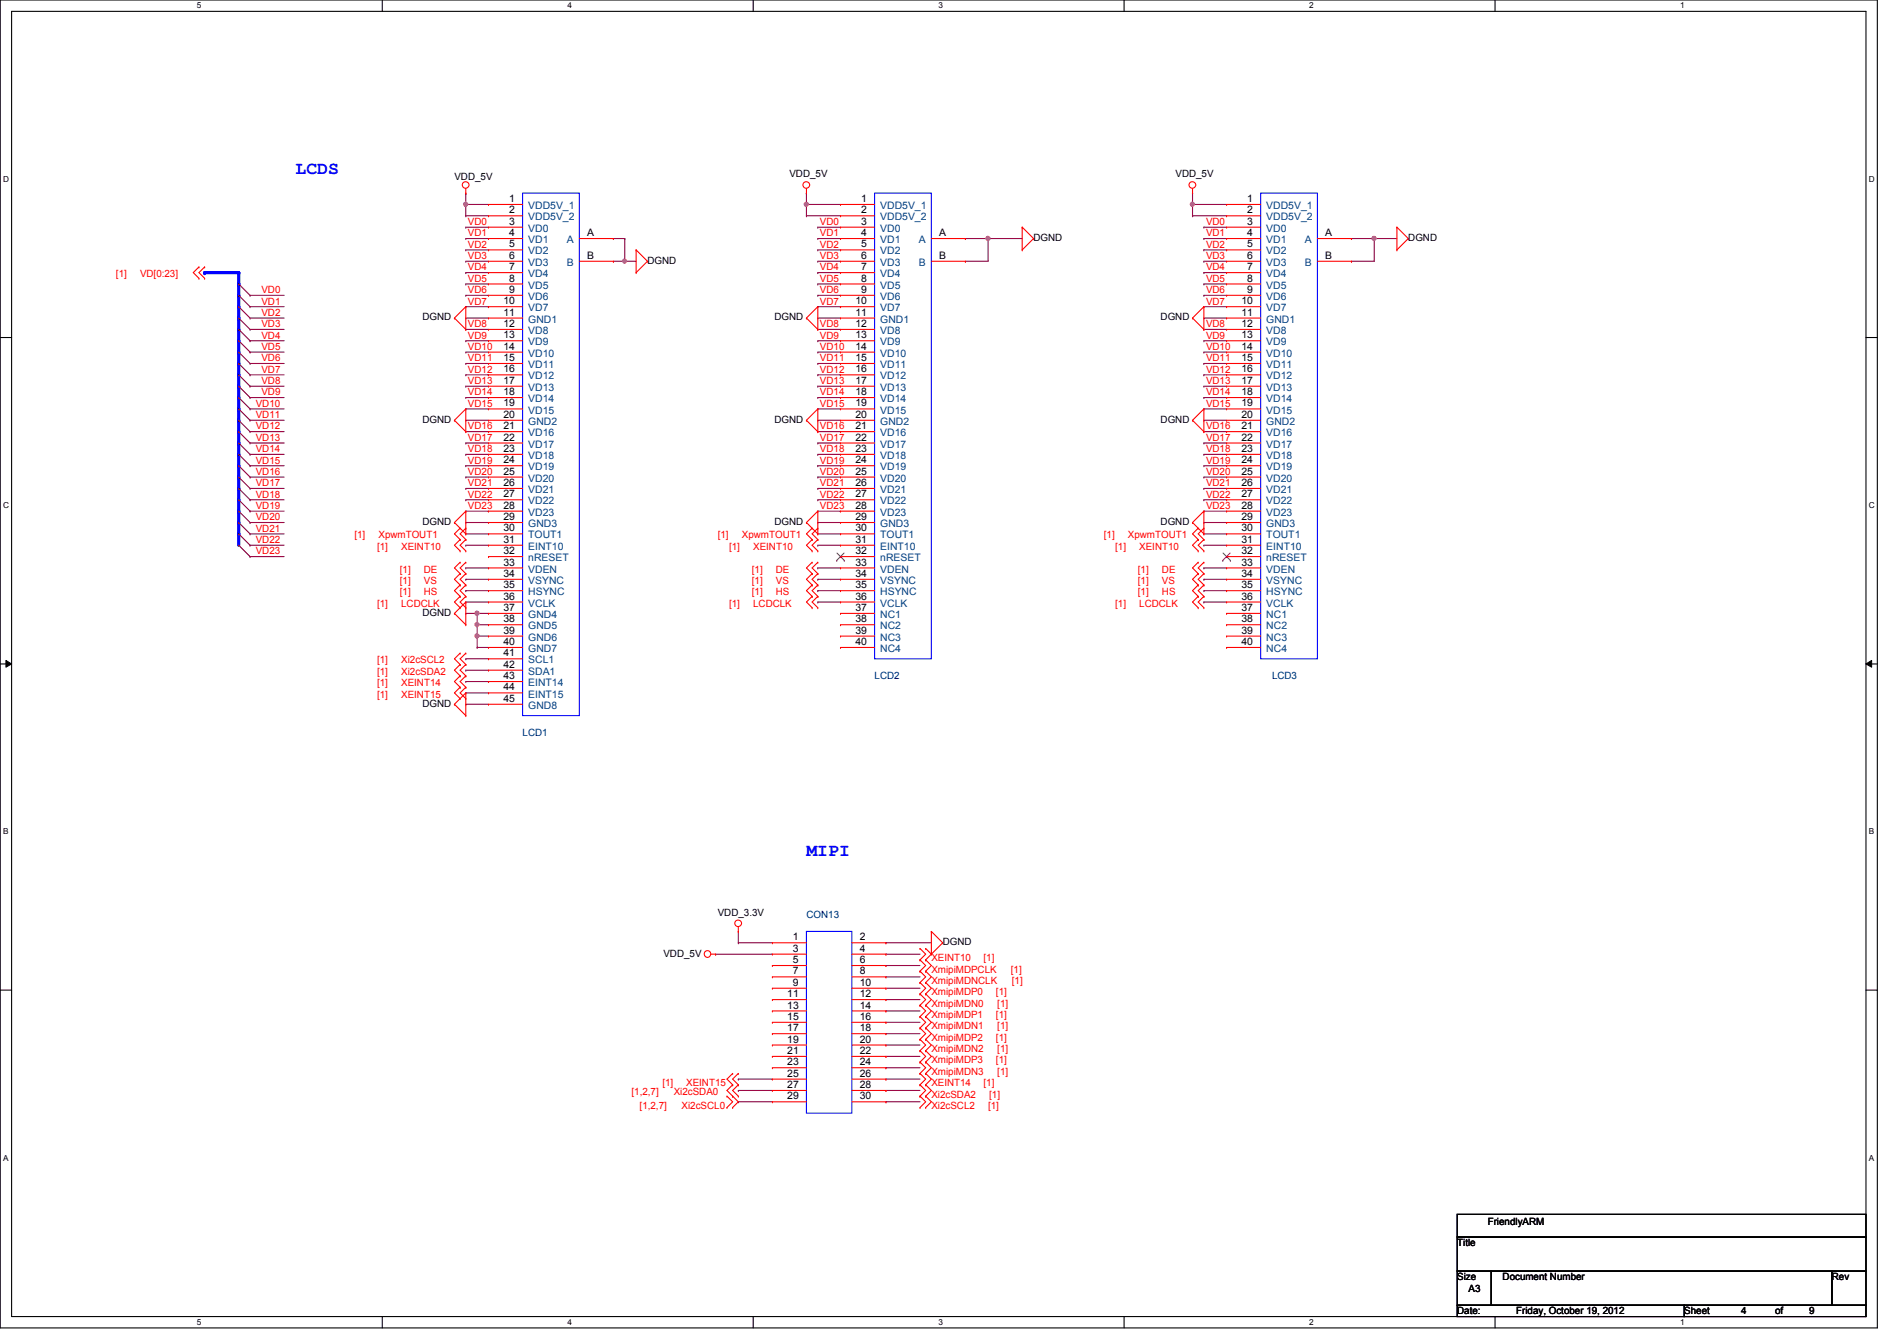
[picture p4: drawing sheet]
<svg xmlns="http://www.w3.org/2000/svg" width="297mm" height="210mm" viewBox="0 0 297 210" stroke-linecap="round" stroke-linejoin="round" font-family="sans-serif">
<path d="M0 0h294v207.9h-294zM1.8 1.8h290.4v204.3h-290.4z" fill="none" stroke="#000" stroke-width=".17"/>
<g fill="#fff">
<path d="M30.8 .2h.7v1.4h-.7z"/>
<path d="M30.8 206.2h.7v1.4h-.7z"/>
</g>
<path d="M59.9 0v1.8M59.9 206.1v1.8" fill="none" stroke="#000" stroke-width=".17"/>
<g fill="#fff">
<path d="M88.9 .2h.6v1.4h-.6z"/>
<path d="M88.9 206.2h.6v1.4h-.6z"/>
</g>
<path d="M117.9 0v1.8M117.9 206.1v1.8" fill="none" stroke="#000" stroke-width=".17"/>
<g fill="#fff">
<path d="M146.9 .2h.7v1.4h-.7z"/>
<path d="M146.9 206.2h.7v1.4h-.7z"/>
</g>
<path d="M176 0v1.8M176 206.1v1.8" fill="none" stroke="#000" stroke-width=".17"/>
<g fill="#fff">
<path d="M205 .2h.7v1.4h-.7z"/>
<path d="M205 206.2h.7v1.4h-.7z"/>
</g>
<path d="M234.1 0v1.8M234.1 206.1v1.8" fill="none" stroke="#000" stroke-width=".17"/>
<g fill="#fff">
<path d="M263.1 .2h.7v1.4h-.7z"/>
<path d="M263.1 206.2h.7v1.4h-.7z"/>
<path d="M.5 27.3h.9v1.4h-.9z"/>
<path d="M292.6 27.3h.9v1.4h-.9z"/>
<path d="M.5 78.4h.9v1.4h-.9z"/>
<path d="M292.6 78.4h.9v1.4h-.9z"/>
</g>
<path d="M0 52.8h1.8M292.2 52.8h1.8" fill="none" stroke="#000" stroke-width=".17"/>
<g fill="#fff">
<path d="M.5 129.5h.8v1.4h-.8z"/>
<path d="M292.6 129.5h.9v1.4h-.9z"/>
</g>
<path d="M0 103.9h1.8M292.2 103.9h1.8" fill="none" stroke="#000" stroke-width=".17"/>
<path d="M.9 103.4l.9 .5-.9 .5zM292.2 103.9l.9-.5v1z" fill="#000"/>
<path d="M.9 103.4l.9 .5-.9 .5zM292.2 103.9l.9-.5v1z" fill="none" stroke="#000" stroke-width=".16"/>
<g fill="#fff">
<path d="M.5 180.5h.8v1.4h-.8z"/>
<path d="M292.6 180.5h.9v1.4h-.9z"/>
</g>
<path d="M0 155h1.8M292.2 155h1.8" fill="none" stroke="#000" stroke-width=".17"/>
<path d="M126.3 32h.1M126.3 32h5.3M126.3 32v1.8M72.9 40.9h.1M72.9 42.7h.1M72.9 40.9h3.6M72.9 42.7h3.6" fill="none" stroke="#800040" stroke-width=".17"/>
<circle cx="126.3" cy="32" r=".32" fill="#f0f"/>
<circle cx="126.3" cy="32" r=".32" fill="none" stroke="#f0f" stroke-width=".17"/>
<g fill="none" stroke="#800040" stroke-width=".17">
<path d="M72.9 30.2h.1M72.9 32h.1M72.9 33.8h.1M72.9 33.8h3.6M72.9 30.2v3.6M72.9 32h3.6M126.3 33.8h.1M126.3 33.8h5.3M128.1 35.6h.1M128.1 37.3h.1M128.1 39.1h.1M128.1 35.6h3.5"/>
<path d="M128.1 37.3h3.5M128.1 39.1h3.5M72.9 44.4h.1M72.9 46.2h.1M72.9 48h.1M72.9 44.4h3.6M72.9 46.2h3.6M72.9 48h3.6M128.1 40.9h.1M128.1 42.7h.1M128.1 44.4h.1M128.1 46.2h.1"/>
<path d="M128.1 48h.1M128.1 51.6h.1M128.1 53.3h.1M128.1 55.1h.1M128.1 56.9h.1M128.1 58.7h.1M128.1 40.9h3.5M128.1 42.7h3.5M128.1 44.4h3.5M128.1 46.2h3.5M128.1 48h3.5M128.1 51.6h3.5"/>
<path d="M128.1 53.3h3.5M128.1 55.1h3.5M128.1 56.9h3.5M128.1 58.7h3.5"/>
</g>
<circle cx="72.9" cy="32" r=".32" fill="#f0f"/>
<circle cx="72.9" cy="32" r=".32" fill="none" stroke="#f0f" stroke-width=".17"/>
<g fill="none" stroke="#800040" stroke-width=".17">
<path d="M72.9 35.6h.1M72.9 37.3h.1M72.9 39.1h.1M72.9 35.6h3.6M72.9 37.3h3.6M72.9 39.1h3.6M186.7 32h.1M186.7 30.2h.1M186.7 33.8h.1M186.7 32h5.4M186.7 30.2v1.8M186.7 33.8h5.4"/>
<path d="M188.5 35.6h.1M188.5 37.3h.1M188.5 39.1h.1M188.5 35.6h3.6M188.5 37.3h3.6M188.5 39.1h3.6M72.9 51.6h.1M72.9 53.3h.1M72.9 55.1h.1M72.9 56.9h.1M72.9 58.7h.1M72.9 49.8h.1"/>
<path d="M72.9 51.6h3.6M72.9 53.3h3.6M72.9 55.1h3.6M72.9 56.9h3.6M72.9 58.7h3.6M72.9 49.8h3.6M188.5 40.9h.1M188.5 42.7h.1M188.5 44.4h.1M188.5 46.2h.1M188.5 48h.1M188.5 51.6h.1"/>
<path d="M188.5 53.3h.1M188.5 55.1h.1M188.5 56.9h.1M188.5 58.7h.1M188.5 51.6h3.6M188.5 53.3h3.6M188.5 55.1h3.6M188.5 56.9h3.6M188.5 58.7h3.6M188.5 40.9h3.6M188.5 42.7h3.6M188.5 44.4h3.6"/>
<path d="M188.5 46.2h3.6M188.5 48h3.6M72.9 60.5h.1M72.9 62.2h.1M72.9 64h.1M72.9 67.6h.1M72.9 69.3h.1M72.9 71.1h.1M72.9 72.9h.1M72.9 74.7h.1M72.9 76.5h.1M72.9 78.2h.1"/>
<path d="M72.9 65.8h.1M72.9 60.5h3.6M72.9 62.2h3.6M72.9 64h3.6M72.9 67.6h3.6M72.9 69.3h3.6M72.9 71.1h3.6M72.9 72.9h3.6M72.9 74.7h3.6M72.9 76.5h3.6M72.9 78.2h3.6M72.9 65.8h3.6"/>
<path d="M128.1 60.5h.1M128.1 62.2h.1M128.1 64h.1M128.1 67.6h.1M128.1 69.3h.1M128.1 71.1h.1M128.1 72.9h.1M128.1 74.7h.1M128.1 76.5h.1M128.1 78.2h.1M128.1 60.5h3.5M128.1 62.2h3.5"/>
<path d="M128.1 64h3.5M128.1 67.6h3.5M128.1 69.3h3.5M128.1 71.1h3.5M128.1 72.9h3.5M128.1 74.7h3.5M128.1 76.5h3.5M128.1 78.2h3.5M188.5 60.5h.1M188.5 62.2h.1M188.5 64h.1M188.5 67.6h.1"/>
<path d="M188.5 69.3h.1M188.5 71.1h.1M188.5 72.9h.1M188.5 74.7h.1M188.5 76.5h.1M188.5 78.2h.1M188.5 60.5h3.6M188.5 62.2h3.6M188.5 64h3.6M188.5 67.6h3.6M188.5 69.3h3.6M188.5 71.1h3.6"/>
<path d="M188.5 72.9h3.6M188.5 74.7h3.6M188.5 76.5h3.6M188.5 78.2h3.6M72.9 83.6h.1M72.9 85.3h.1M72.9 88.9h.1M72.9 90.7h.1M72.9 92.5h.1M72.9 94.2h.1M72.9 80h.1M72.9 81.8h.1"/>
<path d="M72.9 83.6h3.6M72.9 85.3h3.6M72.9 88.9h3.6M72.9 80h3.6M72.9 90.7h3.6M72.9 92.5h3.6M72.9 94.2h3.6M72.9 81.8h3.6M74.7 96h.1M74.7 96h1.8M128.1 83.6h.1M128.1 85.3h.1"/>
<path d="M128.1 88.9h.1M128.1 80h.1M128.1 90.7h.1M128.1 92.5h.1M128.1 94.2h.1M128.1 83.6h3.5M128.1 85.3h3.5M128.1 88.9h3.5M128.1 80h3.5M128.1 90.7h3.5M128.1 92.5h3.5M128.1 94.2h3.5"/>
<path d="M188.5 83.6h.1M188.5 85.3h.1M188.5 88.9h.1M188.5 80h.1M188.5 90.7h.1M188.5 92.5h.1M188.5 94.2h.1M188.5 83.6h3.6M188.5 85.3h3.6M188.5 88.9h3.6M188.5 80h3.6M188.5 90.7h3.6"/>
<path d="M188.5 92.5h3.6M188.5 94.2h3.6M72.9 108.5h.1M72.9 104.9h.1M72.9 106.7h.1M72.9 103.1h.1M72.9 110.2h.1M72.9 108.5h3.6M72.9 104.9h3.6M72.9 106.7h3.6M72.9 103.1h3.6M72.9 110.2h3.6"/>
</g>
<circle cx="74.7" cy="96" r=".32" fill="#f0f"/>
<circle cx="74.7" cy="96" r=".32" fill="none" stroke="#f0f" stroke-width=".17"/>
<path d="M72.9 96h.1M72.9 96h1.8M74.7 97.8h.1M74.7 97.8h1.8M74.7 97.8v1.8" fill="none" stroke="#800040" stroke-width=".17"/>
<circle cx="74.7" cy="99.5" r=".32" fill="#f0f"/>
<circle cx="74.7" cy="99.5" r=".32" fill="none" stroke="#f0f" stroke-width=".17"/>
<circle cx="74.7" cy="97.8" r=".32" fill="#f0f"/>
<circle cx="74.7" cy="97.8" r=".32" fill="none" stroke="#f0f" stroke-width=".17"/>
<path d="M97.8 40.9h.1M97.8 40.9h1.8M74.7 99.6h.1M74.7 96h.1M74.7 99.6h1.8M74.7 96v1.8M74.7 99.6v1.7M74.7 101.3h.1M74.7 101.3h1.8" fill="none" stroke="#800040" stroke-width=".17"/>
<circle cx="97.8" cy="40.9" r=".32" fill="#f0f"/>
<circle cx="97.8" cy="40.9" r=".32" fill="none" stroke="#f0f" stroke-width=".17"/>
<path d="M96.1 37.3h.1M96.1 37.3h1.7M97.8 37.3h.1M97.8 37.3v3.6" fill="none" stroke="#800040" stroke-width=".17"/>
<path d="M32 42.7h5.4" fill="none" stroke="#00f" stroke-width=".51"/>
<circle cx="32" cy="42.7" r=".25" fill="#00f"/>
<path d="M37.4 42.7v1.7" fill="none" stroke="#00f" stroke-width=".51"/>
<circle cx="37.4" cy="42.7" r=".25" fill="#00f"/>
<path d="M37.4 44.4v1.8" fill="none" stroke="#00f" stroke-width=".51"/>
<circle cx="37.4" cy="44.4" r=".25" fill="#00f"/>
<path d="M37.4 46.2v1.8" fill="none" stroke="#00f" stroke-width=".51"/>
<circle cx="37.4" cy="46.2" r=".25" fill="#00f"/>
<path d="M37.4 48v1.8" fill="none" stroke="#00f" stroke-width=".51"/>
<circle cx="37.4" cy="48" r=".25" fill="#00f"/>
<path d="M37.4 49.8v1.8" fill="none" stroke="#00f" stroke-width=".51"/>
<circle cx="37.4" cy="49.8" r=".25" fill="#00f"/>
<path d="M37.4 51.6v1.7" fill="none" stroke="#00f" stroke-width=".51"/>
<circle cx="37.4" cy="51.6" r=".25" fill="#00f"/>
<path d="M37.4 53.3v1.8" fill="none" stroke="#00f" stroke-width=".51"/>
<circle cx="37.4" cy="53.3" r=".25" fill="#00f"/>
<path d="M37.4 56.9v1.8" fill="none" stroke="#00f" stroke-width=".51"/>
<circle cx="37.4" cy="56.9" r=".25" fill="#00f"/>
<path d="M37.4 55.1v1.8" fill="none" stroke="#00f" stroke-width=".51"/>
<circle cx="37.4" cy="55.1" r=".25" fill="#00f"/>
<path d="M37.4 58.7v1.8" fill="none" stroke="#00f" stroke-width=".51"/>
<circle cx="37.4" cy="58.7" r=".25" fill="#00f"/>
<path d="M37.4 62.2v1.8" fill="none" stroke="#00f" stroke-width=".51"/>
<circle cx="37.4" cy="62.2" r=".25" fill="#00f"/>
<path d="M37.4 60.5v1.7" fill="none" stroke="#00f" stroke-width=".51"/>
<circle cx="37.4" cy="60.5" r=".25" fill="#00f"/>
<path d="M37.4 64v1.8" fill="none" stroke="#00f" stroke-width=".51"/>
<circle cx="37.4" cy="64" r=".25" fill="#00f"/>
<path d="M37.4 65.8v1.8" fill="none" stroke="#00f" stroke-width=".51"/>
<circle cx="37.4" cy="65.8" r=".25" fill="#00f"/>
<path d="M37.4 69.3v1.8" fill="none" stroke="#00f" stroke-width=".51"/>
<circle cx="37.4" cy="69.3" r=".25" fill="#00f"/>
<path d="M37.4 67.6v1.7" fill="none" stroke="#00f" stroke-width=".51"/>
<circle cx="37.4" cy="67.6" r=".25" fill="#00f"/>
<path d="M37.4 71.1v1.8" fill="none" stroke="#00f" stroke-width=".51"/>
<circle cx="37.4" cy="71.1" r=".25" fill="#00f"/>
<path d="M37.4 72.9v1.8" fill="none" stroke="#00f" stroke-width=".51"/>
<circle cx="37.4" cy="72.9" r=".25" fill="#00f"/>
<path d="M37.4 74.7v1.8" fill="none" stroke="#00f" stroke-width=".51"/>
<circle cx="37.4" cy="74.7" r=".25" fill="#00f"/>
<path d="M37.4 76.5v1.7" fill="none" stroke="#00f" stroke-width=".51"/>
<circle cx="37.4" cy="76.5" r=".25" fill="#00f"/>
<path d="M37.4 78.2v1.8" fill="none" stroke="#00f" stroke-width=".51"/>
<circle cx="37.4" cy="78.2" r=".25" fill="#00f"/>
<path d="M37.4 80v1.8" fill="none" stroke="#00f" stroke-width=".51"/>
<circle cx="37.4" cy="80" r=".25" fill="#00f"/>
<path d="M37.4 81.8v1.8" fill="none" stroke="#00f" stroke-width=".51"/>
<circle cx="37.4" cy="81.8" r=".25" fill="#00f"/>
<path d="M37.4 83.6v1.7" fill="none" stroke="#00f" stroke-width=".51"/>
<circle cx="37.4" cy="83.6" r=".25" fill="#00f"/>
<g fill="none" stroke="#800040" stroke-width=".17">
<path d="M151.2 37.3h.1M151.2 37.3h3.5M154.7 37.3h.1M154.7 37.3v3.6h-3.5M39.2 46.2h.1M39.2 48h.1M39.2 49.8h.1M39.2 51.6h.1M39.2 53.3h.1M39.2 55.1h.1M39.2 56.9h.1M39.2 58.7h.1"/>
<path d="M39.2 46.2h5.3M39.2 48h5.3M39.2 49.8h5.3M39.2 51.6h5.3M39.2 53.3h5.3M39.2 55.1h5.3M39.2 56.9h5.3M39.2 58.7h5.3M96.1 40.9h.1M96.1 40.9h1.7M128.1 49.8h.1M128.1 49.8h3.5"/>
<path d="M151.2 40.9h.1M39.2 60.5h.1M39.2 62.2h.1M39.2 64h.1M39.2 65.8h.1M39.2 67.6h.1M39.2 69.3h.1M39.2 71.1h.1M39.2 72.9h.1M39.2 74.7h.1M39.2 76.5h.1M39.2 78.2h.1"/>
<path d="M39.2 60.5h5.3M39.2 62.2h5.3M39.2 64h5.3M39.2 65.8h5.3M39.2 67.6h5.3M39.2 69.3h5.3M39.2 71.1h5.3M39.2 72.9h5.3M39.2 74.7h5.3M39.2 76.5h5.3M39.2 78.2h5.3M128.1 65.8h.1"/>
<path d="M128.1 65.8h3.5M39.2 80h.1M39.2 81.8h.1M39.2 83.6h.1M39.2 85.3h.1M39.2 87.1h.1M39.2 80h5.3M39.2 81.8h5.3M39.2 83.6h5.3M39.2 85.3h5.3M39.2 87.1h5.3M128.1 81.8h.1"/>
<path d="M128.1 81.8h3.5"/>
</g>
<circle cx="154.7" cy="37.3" r=".32" fill="#f0f"/>
<circle cx="154.7" cy="37.3" r=".32" fill="none" stroke="#f0f" stroke-width=".17"/>
<path d="M154.7 37.3h.1M154.7 37.3h5.4M215.2 37.3h.1M215.2 37.3h3.5M215.2 37.3v3.6h-3.6M188.5 49.8h.1M188.5 49.8h3.6M211.6 40.9h.1M188.5 65.8h.1M188.5 65.8h3.6M188.5 81.8h.1M188.5 81.8h3.6" fill="none" stroke="#800040" stroke-width=".17"/>
<circle cx="215.2" cy="37.3" r=".32" fill="#f0f"/>
<circle cx="215.2" cy="37.3" r=".32" fill="none" stroke="#f0f" stroke-width=".17"/>
<path d="M186.7 32h.1M186.7 32v1.8M211.6 37.3h.1M211.6 37.3h3.6" fill="none" stroke="#800040" stroke-width=".17"/>
<circle cx="186.7" cy="32" r=".32" fill="#f0f"/>
<circle cx="186.7" cy="32" r=".32" fill="none" stroke="#f0f" stroke-width=".17"/>
<g fill="none" stroke="#800040" stroke-width=".17">
<path d="M126.3 30.2h.1M126.3 30.2v1.8M37.4 44.4h.1M37.4 46.2h.1M37.4 48h.1M37.4 49.8h.1M37.4 51.6h.1M37.4 53.3h.1M37.4 56.9h.1M37.4 55.1h.1M37.4 58.7h.1M37.4 44.4l1.8 1.8"/>
<path d="M37.4 46.2l1.8 1.8M37.4 48l1.8 1.8M37.4 49.8l1.8 1.8M37.4 51.6l1.8 1.7M37.4 53.3l1.8 1.8M37.4 56.9l1.8 1.8M37.4 55.1l1.8 1.8M37.4 58.7l1.8 1.8M37.4 62.2h.1M37.4 60.5h.1M37.4 64h.1M37.4 65.8h.1"/>
<path d="M37.4 67.6h.1M37.4 69.3h.1M37.4 71.1h.1M37.4 72.9h.1M37.4 74.7h.1M37.4 76.5h.1M37.4 78.2h.1M37.4 62.2l1.8 1.8M37.4 60.5l1.8 1.7M37.4 64l1.8 1.8M37.4 65.8l1.8 1.8M37.4 67.6l1.8 1.7"/>
<path d="M37.4 69.3l1.8 1.8M37.4 71.1l1.8 1.8M37.4 72.9l1.8 1.8M37.4 74.7l1.8 1.8M37.4 76.5l1.8 1.7M37.4 78.2l1.8 1.8M37.4 80h.1M37.4 81.8h.1M37.4 83.6h.1M37.4 85.3h.1M37.4 80l1.8 1.8M37.4 81.8l1.8 1.8"/>
<path d="M37.4 83.6l1.8 1.7M37.4 85.3l1.8 1.8M112.1 149.4h.1M112.1 149.4h8.8M115.6 147.6h.1M115.6 145.8h.1M115.6 147.6h5.3M115.6 145.8v1.8M138.7 147.6h.1M138.7 158.2h.1M138.7 151.1h.1M138.7 152.9h.1"/>
<path d="M138.7 154.7h.1M138.7 149.4h.1M138.7 156.5h.1M138.7 149.4h5.4M138.7 147.6h7.1M138.7 158.2h5.4M138.7 151.1h5.4M138.7 152.9h5.4M138.7 154.7h5.4M138.7 156.5h5.4M115.6 170.7h.1M115.6 168.9h.1"/>
<path d="M115.6 172.5h.1M115.6 168.9h5.3M115.6 170.7h5.3M115.6 172.5h5.3M138.7 161.8h.1M138.7 160h.1M138.7 168.9h.1M138.7 163.6h.1M138.7 170.7h.1M138.7 165.4h.1M138.7 167.1h.1M138.7 172.5h.1"/>
<path d="M138.7 161.8h5.4M138.7 160h5.4M138.7 168.9h5.4M138.7 170.7h5.4M138.7 163.6h5.4M138.7 165.4h5.4M138.7 172.5h5.4M138.7 167.1h5.4"/>
</g>
<g fill="none" stroke="#f00" stroke-width=".17">
<path d="M72.9 30.2h.1M72.9 29.5v.7M76.5 32h.1M76.5 33.8h.1M76.5 35.6h.1M76.5 37.3h.1M76.5 39.1h.1M76.5 32h5.3M76.5 33.8h5.3M76.5 35.6h5.3M76.5 37.3h5.3M76.5 39.1h5.3"/>
<path d="M90.7 37.3h5.4M96.1 37.3h.1M99.6 39.1h.1M99.6 39.1v3.6M99.6 39.1l1.8 1.8M126.3 30.2h.1M126.3 29.5v.7M131.6 32h.1M131.6 33.8h.1M131.6 35.6h.1M131.6 37.3h.1M131.6 39.1h.1"/>
<path d="M131.6 32h5.3M131.6 33.8h5.3M131.6 35.6h5.3M131.6 37.3h5.3M131.6 39.1h5.3M145.8 37.3h5.4M151.2 37.3h.1M160.1 35.6h.1M160.1 39.1h.1M160.1 35.6v3.5M160.1 35.6l1.7 1.7M161.8 37.3h.1"/>
<path d="M161.8 37.3l-1.7 1.8M186.7 30.2h.1M186.7 29.5v.7M192.1 32h.1M192.1 33.8h.1M192.1 35.6h.1M192.1 37.3h.1M192.1 39.1h.1M192.1 32h5.3M192.1 33.8h5.3M192.1 35.6h5.3M192.1 37.3h5.3"/>
<path d="M192.1 39.1h5.3M206.3 37.3h5.3M211.6 37.3h.1M218.7 35.6h.1M218.7 39.1h.1M218.7 35.6v3.5M218.7 35.6l1.8 1.7M220.5 37.3h.1M220.5 37.3l-1.8 1.8M31.2 41.8h.1M31.2 43.6h.1M31.2 41.8l-.9 .9 .9 .9"/>
<path d="M32 41.8h.1M32 43.6h.1M32 41.8l-.8 .9 .8 .9M71.2 49.8h.1M71.2 49.8l1.7 1.8M72.9 51.6h.1M72.9 48h.1M72.9 48v3.6M72.9 48l-1.7 1.8M76.5 40.9h.1M76.5 42.7h.1M76.5 44.4h.1"/>
<path d="M76.5 46.2h.1M76.5 48h.1M76.5 49.8h.1M76.5 51.6h.1M76.5 53.3h.1M76.5 55.1h.1M76.5 56.9h.1M76.5 58.7h.1M76.5 40.9h5.3M76.5 42.7h5.3M76.5 44.4h5.3M76.5 46.2h5.3"/>
<path d="M76.5 48h5.3M76.5 49.8h5.3M76.5 51.6h5.3M76.5 53.3h5.3M76.5 55.1h5.3M76.5 56.9h5.3M76.5 58.7h5.3M90.7 40.9h5.4M96.1 40.9h.1M99.6 42.7h.1M101.4 40.9h.1M101.4 40.9l-1.8 1.8"/>
<path d="M126.3 49.8h.1M126.3 49.8l1.8 1.8M128.1 51.6h.1M128.1 48h.1M128.1 48v3.6M128.1 48l-1.8 1.8M131.6 40.9h.1M131.6 42.7h.1M131.6 44.4h.1M131.6 46.2h.1M131.6 48h.1M131.6 49.8h.1"/>
<path d="M131.6 51.6h.1M131.6 53.3h.1M131.6 55.1h.1M131.6 56.9h.1M131.6 58.7h.1M131.6 40.9h5.3M131.6 42.7h5.3M131.6 44.4h5.3M131.6 46.2h5.3M131.6 48h5.3M131.6 49.8h5.3M131.6 51.6h5.3"/>
<path d="M131.6 53.3h5.3M131.6 55.1h5.3M131.6 56.9h5.3M131.6 58.7h5.3M145.8 40.9h5.4M151.2 40.9h.1M186.7 49.8h.1M186.7 49.8l1.8 1.8M188.5 51.6h.1M188.5 48h.1M188.5 48v3.6M188.5 48l-1.8 1.8"/>
<path d="M192.1 40.9h.1M192.1 42.7h.1M192.1 44.4h.1M192.1 46.2h.1M192.1 48h.1M192.1 49.8h.1M192.1 51.6h.1M192.1 53.3h.1M192.1 55.1h.1M192.1 56.9h.1M192.1 58.7h.1M192.1 40.9h5.3"/>
<path d="M192.1 42.7h5.3M192.1 44.4h5.3M192.1 46.2h5.3M192.1 48h5.3M192.1 49.8h5.3M192.1 51.6h5.3M192.1 53.3h5.3M192.1 55.1h5.3M192.1 56.9h5.3M192.1 58.7h5.3M206.3 40.9h5.3M211.6 40.9h.1"/>
<path d="M71.2 65.8h.1M71.2 65.8l1.7 1.8M72.9 67.6h.1M72.9 64h.1M72.9 64v3.6M72.9 64l-1.7 1.8M76.5 60.5h.1M76.5 62.2h.1M76.5 64h.1M76.5 65.8h.1M76.5 67.6h.1M76.5 69.3h.1"/>
<path d="M76.5 71.1h.1M76.5 72.9h.1M76.5 74.7h.1M76.5 76.5h.1M76.5 78.2h.1M76.5 60.5h5.3M76.5 62.2h5.3M76.5 64h5.3M76.5 65.8h5.3M76.5 67.6h5.3M76.5 69.3h5.3M76.5 71.1h5.3"/>
<path d="M76.5 72.9h5.3M76.5 74.7h5.3M76.5 76.5h5.3M76.5 78.2h5.3M126.3 65.8h.1M126.3 65.8l1.8 1.8M128.1 67.6h.1M128.1 64h.1M128.1 64v3.6M128.1 64l-1.8 1.8M131.6 60.5h.1M131.6 62.2h.1"/>
<path d="M131.6 64h.1M131.6 65.8h.1M131.6 67.6h.1M131.6 69.3h.1M131.6 71.1h.1M131.6 72.9h.1M131.6 74.7h.1M131.6 76.5h.1M131.6 78.2h.1M131.6 60.5h5.3M131.6 62.2h5.3M131.6 64h5.3"/>
<path d="M131.6 65.8h5.3M131.6 67.6h5.3M131.6 69.3h5.3M131.6 71.1h5.3M131.6 72.9h5.3M131.6 74.7h5.3M131.6 76.5h5.3M131.6 78.2h5.3M186.7 65.8h.1M186.7 65.8l1.8 1.8M188.5 67.6h.1M188.5 64h.1"/>
<path d="M188.5 64v3.6M188.5 64l-1.8 1.8M192.1 60.5h.1M192.1 62.2h.1M192.1 64h.1M192.1 65.8h.1M192.1 67.6h.1M192.1 69.3h.1M192.1 71.1h.1M192.1 72.9h.1M192.1 74.7h.1M192.1 76.5h.1"/>
<path d="M192.1 78.2h.1M192.1 60.5h5.3M192.1 62.2h5.3M192.1 64h5.3M192.1 65.8h5.3M192.1 67.6h5.3M192.1 69.3h5.3M192.1 71.1h5.3M192.1 72.9h5.3M192.1 74.7h5.3M192.1 76.5h5.3M192.1 78.2h5.3"/>
<path d="M71.2 96h.1M71.2 81.8h.1M71.2 96l1.7 1.8M71.2 81.8l1.7 1.8M72 82.7h.1M72 84.5h.1M72 86.2h.1M72 88h.1M72 89.8h.1M72 91.6h.1M72 93.3h.1M72 95.1h.1"/>
<path d="M72 82.7l-.8 .9 .8 .9M72 84.5l-.8 .8 .8 .9M72 88l-.8 .9 .8 .9M72 89.8l-.8 .9 .8 .9M72 91.6l-.8 .9 .8 .8M72 93.3l-.8 .9 .8 .9M72.9 97.8h.1M72.9 94.2h.1M72.9 83.6h.1M72.9 80h.1M72.9 82.7h.1M72.9 84.5h.1"/>
<path d="M72.9 86.2h.1M72.9 88h.1M72.9 89.8h.1M72.9 91.6h.1M72.9 93.3h.1M72.9 95.1h.1M72.9 80v3.6M72.9 94.2v3.6M72.9 94.2l-1.7 1.8M72.9 80l-1.7 1.8M72.9 82.7l-.9 .9 .9 .9M72.9 84.5l-.9 .8 .9 .9"/>
<path d="M72.9 88l-.9 .9 .9 .9M72.9 89.8l-.9 .9 .9 .9M72.9 91.6l-.9 .9 .9 .8M72.9 93.3l-.9 .9 .9 .9M76.5 80h.1M76.5 81.8h.1M76.5 83.6h.1M76.5 85.3h.1M76.5 87.1h.1M76.5 88.9h.1M76.5 90.7h.1M76.5 92.5h.1"/>
<path d="M76.5 94.2h.1M76.5 96h.1M76.5 97.8h.1M76.5 99.6h.1M76.5 80h5.3M76.5 81.8h5.3M76.5 83.6h5.3M76.5 85.3h5.3M76.5 87.1h5.3M76.5 88.9h5.3M76.5 90.7h5.3M76.5 92.5h5.3"/>
<path d="M76.5 94.2h5.3M76.5 96h5.3M76.5 97.8h5.3M76.5 99.6h5.3M126.3 81.8h.1M126.3 81.8l1.8 1.8M127.2 82.7h.1M127.2 84.5h.1M127.2 86.2h.1M127.2 88h.1M127.2 89.8h.1M127.2 91.6h.1"/>
<path d="M127.2 93.3h.1M127.2 95.1h.1M127.2 82.7l-.9 .9 .9 .9M127.2 84.5l-.9 .8 .9 .9M127.2 88l-.9 .9 .9 .9M127.2 89.8l-.9 .9 .9 .9M127.2 91.6l-.9 .9 .9 .8M127.2 93.3l-.9 .9 .9 .9M128.1 83.6h.1M128.1 80h.1M128.1 82.7h.1M128.1 84.5h.1"/>
<path d="M128.1 86.2h.1M128.1 88h.1M128.1 89.8h.1M128.1 91.6h.1M128.1 93.3h.1M128.1 95.1h.1M128.1 80v3.6M128.1 80l-1.8 1.8M128.1 82.7l-.9 .9 .9 .9M128.1 84.5l-.9 .8 .9 .9M128.1 88l-.9 .9 .9 .9M128.1 89.8l-.9 .9 .9 .9"/>
<path d="M128.1 91.6l-.9 .9 .9 .8M128.1 93.3l-.9 .9 .9 .9M131.6 80h.1M131.6 81.8h.1M131.6 83.6h.1M131.6 85.3h.1M131.6 87.1h.1M131.6 88.9h.1M131.6 90.7h.1M131.6 92.5h.1M131.6 94.2h.1M131.6 96h.1"/>
<path d="M131.6 97.8h.1M131.6 99.6h.1M131.6 80h5.3M131.6 81.8h5.3M131.6 83.6h5.3M131.6 85.3h5.3M131.6 87.1h5.3M131.6 88.9h5.3M131.6 90.7h5.3M131.6 92.5h5.3M131.6 94.2h5.3M131.6 96h5.3"/>
<path d="M131.6 97.8h5.3M131.6 99.6h5.3M186.7 81.8h.1M186.7 81.8l1.8 1.8M187.6 82.7h.1M187.6 84.5h.1M187.6 86.2h.1M187.6 88h.1M187.6 89.8h.1M187.6 91.6h.1M187.6 93.3h.1M187.6 95.1h.1"/>
<path d="M187.6 82.7l-.9 .9 .9 .9M187.6 84.5l-.9 .8 .9 .9M187.6 88l-.9 .9 .9 .9M187.6 89.8l-.9 .9 .9 .9M187.6 91.6l-.9 .9 .9 .8M187.6 93.3l-.9 .9 .9 .9M188.5 83.6h.1M188.5 80h.1M188.5 82.7h.1M188.5 84.5h.1M188.5 86.2h.1M188.5 88h.1"/>
<path d="M188.5 89.8h.1M188.5 91.6h.1M188.5 93.3h.1M188.5 95.1h.1M188.5 80v3.6M188.5 80l-1.8 1.8M188.5 82.7l-.9 .9 .9 .9M188.5 84.5l-.9 .8 .9 .9M188.5 88l-.9 .9 .9 .9M188.5 89.8l-.9 .9 .9 .9M188.5 91.6l-.9 .9 .9 .8M188.5 93.3l-.9 .9 .9 .9"/>
<path d="M192.1 80h.1M192.1 81.8h.1M192.1 83.6h.1M192.1 85.3h.1M192.1 87.1h.1M192.1 88.9h.1M192.1 90.7h.1M192.1 92.5h.1M192.1 94.2h.1M192.1 96h.1M192.1 97.8h.1M192.1 99.6h.1"/>
<path d="M192.1 80h5.3M192.1 81.8h5.3M192.1 83.6h5.3M192.1 85.3h5.3M192.1 87.1h5.3M192.1 88.9h5.3M192.1 90.7h5.3M192.1 92.5h5.3M192.1 94.2h5.3M192.1 96h5.3M192.1 97.8h5.3M192.1 99.6h5.3"/>
<path d="M71.2 110.2h.1M71.2 110.2l1.7 1.8M72 102.2h.1M72 104h.1M72 105.8h.1M72 107.6h.1M72 109.3h.1M72 102.2l-.8 .9 .8 .9M72 105.8l-.8 .9 .8 .9M72 104l-.8 .9 .8 .9M72 107.6l-.8 .9 .8 .8M72.9 112h.1"/>
<path d="M72.9 108.5h.1M72.9 102.2h.1M72.9 104h.1M72.9 105.8h.1M72.9 107.6h.1M72.9 109.3h.1M72.9 108.5v3.5M72.9 108.5l-1.7 1.7M72.9 102.2l-.9 .9 .9 .9M72.9 105.8l-.9 .9 .9 .9M72.9 104l-.9 .9 .9 .9M72.9 107.6l-.9 .9 .9 .8"/>
<path d="M76.5 101.3h.1M76.5 103.1h.1M76.5 104.9h.1M76.5 106.7h.1M76.5 108.5h.1M76.5 110.2h.1M76.5 101.3h5.3M76.5 103.1h5.3M76.5 104.9h5.3M76.5 106.7h5.3M76.5 108.5h5.3M76.5 110.2h5.3"/>
<path d="M131.6 101.3h.1M131.6 101.3h5.3M192.1 101.3h.1M192.1 101.3h5.3M111.3 149.4h.8M112.1 149.4h.1M115.6 145.8h.1M115.6 145.1v.7M120.9 147.6h.1M120.9 149.4h.1M120.9 151.1h.1M120.9 152.9h.1"/>
<path d="M120.9 154.7h.1M120.9 156.5h.1M120.9 158.2h.1M120.9 149.4h5.4M120.9 147.6h5.4M120.9 151.1h5.4M120.9 152.9h5.4M120.9 154.7h5.4M120.9 156.5h5.4M120.9 158.2h5.4M133.4 149.4h5.3M133.4 147.6h5.3"/>
<path d="M133.4 151.1h5.3M133.4 152.9h5.3M133.4 154.7h5.3M133.4 156.5h5.3M133.4 158.2h5.3M138.7 147.6h.1M138.7 149.4h.1M138.7 151.1h.1M138.7 152.9h.1M138.7 154.7h.1M138.7 156.5h.1M138.7 158.2h.1"/>
<path d="M144.1 152h.1M144.1 150.2h.1M144.1 153.8h.1M144.1 155.6h.1M144.1 157.4h.1M144.1 159.1h.1M144.1 148.5h.1M144.1 150.2l.8 .9-.8 .9M144.1 152l.8 .9-.8 .9M144.1 153.8l.8 .9-.8 .9M144.1 155.6l.8 .9-.8 .9M144.1 157.4l.8 .8-.8 .9"/>
<path d="M144.1 159.1l.8 .9-.8 .9M144.1 148.5l.8 .9-.8 .8M144.9 152h.1M144.9 150.2h.1M144.9 153.8h.1M144.9 155.6h.1M144.9 157.4h.1M144.9 159.1h.1M144.9 148.5h.1M144.9 150.2l.9 .9-.9 .9M144.9 152l.9 .9-.9 .9M144.9 153.8l.9 .9-.9 .9"/>
<path d="M144.9 155.6l.9 .9-.9 .9M144.9 157.4l.9 .8-.9 .9M144.9 159.1l.9 .9-.9 .9M144.9 148.5l.9 .9M145.8 145.8h.1M145.8 149.4h.1M145.8 145.8v3.6M145.8 145.8l1.8 1.8M147.6 147.6h.1M147.6 147.6l-2.7 2.6M113.8 171.6h.1M113.8 173.4h.1"/>
<path d="M113.8 171.6l.9 .9-.9 .9M114.7 168h.1M114.7 169.8h.1M114.7 171.6h.1M114.7 173.4h.1M114.7 168l-.9 .9 .9 .9M114.7 169.8l-.9 .9 1.8 1.8-.9 .9M115.6 168h.1M115.6 169.8h.1M115.6 171.6h.1M115.6 168l-.9 .9 .9 .9M115.6 169.8l-.9 .9 .9 .9"/>
<path d="M120.9 160h.1M120.9 161.8h.1M120.9 163.6h.1M120.9 165.4h.1M120.9 167.1h.1M120.9 168.9h.1M120.9 170.7h.1M120.9 172.5h.1M120.9 160h5.4M120.9 161.8h5.4M120.9 163.6h5.4M120.9 165.4h5.4"/>
<path d="M120.9 167.1h5.4M120.9 168.9h5.4M120.9 170.7h5.4M120.9 172.5h5.4M133.4 160h5.3M133.4 161.8h5.3M133.4 163.6h5.3M133.4 165.4h5.3M133.4 167.1h5.3M133.4 168.9h5.3M133.4 170.7h5.3M133.4 172.5h5.3"/>
<path d="M138.7 160h.1M138.7 161.8h.1M138.7 163.6h.1M138.7 165.4h.1M138.7 167.1h.1M138.7 168.9h.1M138.7 170.7h.1M138.7 172.5h.1M144.1 173.4h.1M144.1 171.6h.1M144.1 169.8h.1M144.1 168h.1"/>
<path d="M144.1 160.9h.1M144.1 162.7h.1M144.1 164.5h.1M144.1 166.2h.1M144.1 171.6l.8 .9-.8 .9M144.1 168l.8 .9-.8 .9M144.1 169.8l.8 .9-.8 .9M144.1 160.9l.8 .9-.8 .9M144.1 162.7l.8 .9-.8 .9M144.1 164.5l.8 .9-.8 .8M144.1 166.2l.8 .9-.8 .9M144.9 173.4h.1"/>
<path d="M144.9 171.6h.1M144.9 169.8h.1M144.9 168h.1M144.9 160.9h.1M144.9 162.7h.1M144.9 164.5h.1M144.9 166.2h.1M144.9 171.6l.9 .9-.9 .9M144.9 168l.9 .9-.9 .9M144.9 169.8l.9 .9-.9 .9M144.9 160.9l.9 .9-.9 .9M144.9 162.7l.9 .9-.9 .9"/>
<path d="M144.9 164.5l.9 .9-.9 .8M144.9 166.2l.9 .9-.9 .9"/>
<circle cx="72.9" cy="29" r=".52"/>
<circle cx="126.3" cy="29" r=".52"/>
<circle cx="186.7" cy="29" r=".52"/>
<circle cx="110.8" cy="149.3" r=".52"/>
<circle cx="115.6" cy="144.5" r=".52"/>
</g>
<path d="M228.2 190.1h64v3.5h-64zM228.2 193.6h64v5.4h-64zM228.2 199h5.3v5.3h-5.3zM233.5 199h53.3v5.3h-53.3zM286.8 199h5.4v5.3h-5.4zM228.2 204.3h35.5v1.8h-35.5zM263.7 204.3h28.5v1.8h-28.5z" fill="none" stroke="#000" stroke-width=".17"/>
<path d="M81.8 30.2h8.9v81.8h-8.9zM136.9 30.2h8.9v72.9h-8.9zM197.4 30.2h8.9v72.9h-8.9zM126.3 145.8h7.1v28.4h-7.1z" fill="none" stroke="#00f" stroke-width=".17"/>
<path d="M131 87.7h.1M131.1 86.6l1.1 1.1M132.2 86.6l-1.2 1.1M132.2 87.7h.1M191.5 87.7h.1M191.5 86.6l1.2 1.1M192.6 86.6l-1.1 1.1M192.7 87.7h.1" fill="none" stroke="#804000" stroke-width=".16"/>
<circle cx="126.3" cy="32" r=".32" fill="#f0f"/>
<circle cx="126.3" cy="32" r=".32" fill="none" stroke="#f0f" stroke-width=".17"/>
<circle cx="72.9" cy="32" r=".32" fill="#f0f"/>
<circle cx="72.9" cy="32" r=".32" fill="none" stroke="#f0f" stroke-width=".17"/>
<circle cx="74.7" cy="96" r=".32" fill="#f0f"/>
<circle cx="74.7" cy="96" r=".32" fill="none" stroke="#f0f" stroke-width=".17"/>
<circle cx="74.7" cy="99.5" r=".32" fill="#f0f"/>
<circle cx="74.7" cy="99.5" r=".32" fill="none" stroke="#f0f" stroke-width=".17"/>
<circle cx="74.7" cy="97.8" r=".32" fill="#f0f"/>
<circle cx="74.7" cy="97.8" r=".32" fill="none" stroke="#f0f" stroke-width=".17"/>
<circle cx="97.8" cy="40.9" r=".32" fill="#f0f"/>
<circle cx="97.8" cy="40.9" r=".32" fill="none" stroke="#f0f" stroke-width=".17"/>
<circle cx="154.7" cy="37.3" r=".32" fill="#f0f"/>
<circle cx="154.7" cy="37.3" r=".32" fill="none" stroke="#f0f" stroke-width=".17"/>
<circle cx="215.2" cy="37.3" r=".32" fill="#f0f"/>
<circle cx="215.2" cy="37.3" r=".32" fill="none" stroke="#f0f" stroke-width=".17"/>
<circle cx="186.7" cy="32" r=".32" fill="#f0f"/>
<circle cx="186.7" cy="32" r=".32" fill="none" stroke="#f0f" stroke-width=".17"/>
<g font-size="2.8" fill="#00f">
<text x="46.3" y="27.3">LCDS</text>
<text x="126.3" y="133.9">MIPI</text>
</g>
<g font-size="1.6">
<text x="71.2" y="28.1">VDD_5V</text>
<text x="123.6" y="27.8">VDD_5V</text>
<text x="184.1" y="27.8">VDD_5V</text>
<text x="79.7" y="31.6">1</text>
<text x="79.7" y="33.4">2</text>
<text x="79.7" y="35.2">3</text>
<text x="134.8" y="31.6">1</text>
<text x="134.8" y="33.4">2</text>
<text x="134.8" y="35.2">3</text>
<text x="195.3" y="31.6">1</text>
<text x="195.3" y="33.4">2</text>
<text x="195.3" y="35.2">3</text>
<text x="79.7" y="37">4</text>
<text x="79.7" y="38.7">5</text>
<text x="79.7" y="40.5">6</text>
<text x="91.9" y="37">A</text>
<text x="91.9" y="40.5">B</text>
<text x="101.4" y="41.3">DGND</text>
<text x="134.8" y="37">4</text>
<text x="134.8" y="38.7">5</text>
<text x="134.8" y="40.5">6</text>
<text x="147.1" y="37">A</text>
<text x="147.1" y="40.5">B</text>
<text x="161.8" y="37.7">DGND</text>
<text x="195.3" y="37">4</text>
<text x="195.3" y="38.7">5</text>
<text x="195.3" y="40.5">6</text>
<text x="207.5" y="37">A</text>
<text x="207.5" y="40.5">B</text>
<text x="220.5" y="37.7">DGND</text>
<text x="78.8" y="47.6">10</text>
<text x="79.7" y="42.3">7</text>
<text x="79.7" y="44.1">8</text>
<text x="79.7" y="45.8">9</text>
<text x="133.9" y="47.6">10</text>
<text x="134.8" y="42.3">7</text>
<text x="134.8" y="44.1">8</text>
<text x="134.8" y="45.8">9</text>
<text x="194.4" y="47.6">10</text>
<text x="195.3" y="42.3">7</text>
<text x="195.3" y="44.1">8</text>
<text x="195.3" y="45.8">9</text>
<text x="66.2" y="50.2">DGND</text>
<text x="78.8" y="49.4">11</text>
<text x="78.8" y="51.2">12</text>
<text x="78.8" y="53">13</text>
<text x="121.3" y="50.2">DGND</text>
<text x="133.9" y="49.4">11</text>
<text x="133.9" y="51.2">12</text>
<text x="133.9" y="53">13</text>
<text x="181.7" y="50.2">DGND</text>
<text x="194.4" y="49.4">11</text>
<text x="194.4" y="51.2">12</text>
<text x="194.4" y="53">13</text>
<text x="78.8" y="54.7">14</text>
<text x="78.8" y="56.5">15</text>
<text x="78.8" y="58.3">16</text>
<text x="133.9" y="54.7">14</text>
<text x="133.9" y="56.5">15</text>
<text x="133.9" y="58.3">16</text>
<text x="194.4" y="54.7">14</text>
<text x="194.4" y="56.5">15</text>
<text x="194.4" y="58.3">16</text>
<text x="78.8" y="60.1">17</text>
<text x="78.8" y="61.8">18</text>
<text x="78.8" y="63.6">19</text>
<text x="78.8" y="65.4">20</text>
<text x="133.9" y="60.1">17</text>
<text x="133.9" y="61.8">18</text>
<text x="133.9" y="63.6">19</text>
<text x="133.9" y="65.4">20</text>
<text x="194.4" y="60.1">17</text>
<text x="194.4" y="61.8">18</text>
<text x="194.4" y="63.6">19</text>
<text x="194.4" y="65.4">20</text>
<text x="66.2" y="66.2">DGND</text>
<text x="78.8" y="67.2">21</text>
<text x="78.8" y="69">22</text>
<text x="78.8" y="70.7">23</text>
<text x="121.3" y="66.2">DGND</text>
<text x="133.9" y="67.2">21</text>
<text x="133.9" y="69">22</text>
<text x="133.9" y="70.7">23</text>
<text x="181.7" y="66.2">DGND</text>
<text x="194.4" y="67.2">21</text>
<text x="194.4" y="69">22</text>
<text x="194.4" y="70.7">23</text>
<text x="78.8" y="72.5">24</text>
<text x="78.8" y="74.3">25</text>
<text x="78.8" y="76.1">26</text>
<text x="78.8" y="77.9">27</text>
<text x="133.9" y="72.5">24</text>
<text x="133.9" y="74.3">25</text>
<text x="133.9" y="76.1">26</text>
<text x="133.9" y="77.9">27</text>
<text x="194.4" y="72.5">24</text>
<text x="194.4" y="74.3">25</text>
<text x="194.4" y="76.1">26</text>
<text x="194.4" y="77.9">27</text>
<text x="66.2" y="82.2">DGND</text>
<text x="78.8" y="79.6">28</text>
<text x="78.8" y="81.4">29</text>
<text x="78.8" y="83.2">30</text>
<text x="121.3" y="82.2">DGND</text>
<text x="133.9" y="79.6">28</text>
<text x="133.9" y="81.4">29</text>
<text x="133.9" y="83.2">30</text>
<text x="181.7" y="82.2">DGND</text>
<text x="194.4" y="79.6">28</text>
<text x="194.4" y="81.4">29</text>
<text x="194.4" y="83.2">30</text>
<text x="78.8" y="85">31</text>
<text x="78.8" y="86.7">32</text>
<text x="78.8" y="88.5">33</text>
<text x="133.9" y="85">31</text>
<text x="133.9" y="86.7">32</text>
<text x="133.9" y="88.5">33</text>
<text x="194.4" y="85">31</text>
<text x="194.4" y="86.7">32</text>
<text x="194.4" y="88.5">33</text>
<text x="78.8" y="90.3">34</text>
<text x="78.8" y="92.1">35</text>
<text x="78.8" y="93.9">36</text>
<text x="78.8" y="95.6">37</text>
<text x="133.9" y="90.3">34</text>
<text x="133.9" y="92.1">35</text>
<text x="133.9" y="93.9">36</text>
<text x="133.9" y="95.6">37</text>
<text x="194.4" y="90.3">34</text>
<text x="194.4" y="92.1">35</text>
<text x="194.4" y="93.9">36</text>
<text x="194.4" y="95.6">37</text>
<text x="66.2" y="96.4">DGND</text>
<text x="78.8" y="97.4">38</text>
<text x="78.8" y="99.2">39</text>
<text x="78.8" y="101">40</text>
<text x="133.9" y="97.4">38</text>
<text x="133.9" y="99.2">39</text>
<text x="133.9" y="101">40</text>
<text x="194.4" y="97.4">38</text>
<text x="194.4" y="99.2">39</text>
<text x="194.4" y="101">40</text>
<text x="78.8" y="102.7">41</text>
<text x="78.8" y="104.5">42</text>
<text x="78.8" y="106.3">43</text>
<text x="66.2" y="110.6">DGND</text>
<text x="78.8" y="108.1">44</text>
<text x="78.8" y="109.9">45</text>
<text x="112.4" y="143.3">VDD_3.3V</text>
<text x="103.9" y="149.7">VDD_5V</text>
<text x="124.2" y="147.2">1</text>
<text x="124.2" y="149">3</text>
<text x="134.6" y="147.2">2</text>
<text x="134.6" y="149">4</text>
<text x="147.6" y="148">DGND</text>
<text x="124.2" y="150.7">5</text>
<text x="124.2" y="152.5">7</text>
<text x="124.2" y="154.3">9</text>
<text x="134.6" y="150.7">6</text>
<text x="134.6" y="152.5">8</text>
<text x="134.6" y="154.3">10</text>
<text x="123.3" y="156.1">11</text>
<text x="123.3" y="157.9">13</text>
<text x="123.3" y="159.6">15</text>
<text x="123.3" y="161.4">17</text>
<text x="134.6" y="156.1">12</text>
<text x="134.6" y="157.9">14</text>
<text x="134.6" y="159.6">16</text>
<text x="134.6" y="161.4">18</text>
<text x="123.3" y="163.2">19</text>
<text x="123.3" y="165">21</text>
<text x="123.3" y="166.8">23</text>
<text x="134.6" y="163.2">20</text>
<text x="134.6" y="165">22</text>
<text x="134.6" y="166.8">24</text>
<text x="123.3" y="168.5">25</text>
<text x="123.3" y="170.3">27</text>
<text x="123.3" y="172.1">29</text>
<text x="134.6" y="168.5">26</text>
<text x="134.6" y="170.3">28</text>
<text x="134.6" y="172.1">30</text>
<text x="233" y="191.7">FriendlyARM</text>
<text x="228.2" y="195.1">Title</text>
<text x="228.2" y="200.4">Size</text>
<text x="230" y="202.2">A3</text>
<text x="235.3" y="200.4">Document Number</text>
<text x="286.8" y="200.4">Rev</text>
<text x="228.2" y="205.7">Date:</text>
<text x="237.4" y="205.7">Friday, October 19, 2012</text>
<text x="263.7" y="205.7">Sheet</text>
<text x="272.6" y="205.7">4</text>
<text x="278" y="205.7">of</text>
<text x="283.3" y="205.7">9</text>
</g>
<g font-size="1.6" fill="#f00">
<text x="73.3" y="35.2">VD0</text>
<text x="128.4" y="35.2">VD0</text>
<text x="188.8" y="35.2">VD0</text>
<text x="73.3" y="40.6">VD3</text>
<text x="73.3" y="37">VD1</text>
<text x="73.3" y="38.8">VD2</text>
<text x="128.4" y="37">VD1</text>
<text x="128.4" y="38.8">VD2</text>
<text x="128.4" y="40.6">VD3</text>
<text x="188.8" y="37">VD1</text>
<text x="188.8" y="38.8">VD2</text>
<text x="188.8" y="40.6">VD3</text>
<text x="18.2" y="43.4">[1]</text>
<text x="21.9" y="43.4">VD[0:23]</text>
<text x="40.9" y="45.9">VD0</text>
<text x="40.9" y="47.7">VD1</text>
<text x="73.3" y="42.3">VD4</text>
<text x="73.3" y="44.1">VD5</text>
<text x="73.3" y="45.9">VD6</text>
<text x="73.3" y="47.7">VD7</text>
<text x="128.4" y="42.3">VD4</text>
<text x="128.4" y="44.1">VD5</text>
<text x="128.4" y="45.9">VD6</text>
<text x="128.4" y="47.7">VD7</text>
<text x="188.8" y="42.3">VD4</text>
<text x="188.8" y="44.1">VD5</text>
<text x="188.8" y="45.9">VD6</text>
<text x="188.8" y="47.7">VD7</text>
<text x="40.9" y="49.4">VD2</text>
<text x="40.9" y="51.2">VD3</text>
<text x="40.9" y="53">VD4</text>
<text x="73.3" y="51.2">VD8</text>
<text x="73.3" y="53">VD9</text>
<text x="128.4" y="51.2">VD8</text>
<text x="128.4" y="53">VD9</text>
<text x="188.8" y="51.2">VD8</text>
<text x="188.8" y="53">VD9</text>
<text x="40.9" y="54.8">VD5</text>
<text x="40.9" y="56.6">VD6</text>
<text x="40.9" y="58.3">VD7</text>
<text x="73.3" y="54.8">VD10</text>
<text x="73.3" y="56.6">VD11</text>
<text x="73.3" y="58.3">VD12</text>
<text x="128.4" y="54.8">VD10</text>
<text x="128.4" y="56.6">VD11</text>
<text x="128.4" y="58.3">VD12</text>
<text x="188.8" y="54.8">VD10</text>
<text x="188.8" y="56.6">VD11</text>
<text x="188.8" y="58.3">VD12</text>
<text x="40" y="63.7">VD10</text>
<text x="40" y="65.4">VD11</text>
<text x="40.9" y="60.1">VD8</text>
<text x="40.9" y="61.9">VD9</text>
<text x="73.3" y="60.1">VD13</text>
<text x="73.3" y="61.9">VD14</text>
<text x="73.3" y="63.7">VD15</text>
<text x="128.4" y="60.1">VD13</text>
<text x="128.4" y="61.9">VD14</text>
<text x="128.4" y="63.7">VD15</text>
<text x="188.8" y="60.1">VD13</text>
<text x="188.8" y="61.9">VD14</text>
<text x="188.8" y="63.7">VD15</text>
<text x="40" y="67.2">VD12</text>
<text x="40" y="69">VD13</text>
<text x="40" y="70.8">VD14</text>
<text x="73.3" y="67.2">VD16</text>
<text x="73.3" y="69">VD17</text>
<text x="73.3" y="70.8">VD18</text>
<text x="128.4" y="67.2">VD16</text>
<text x="128.4" y="69">VD17</text>
<text x="128.4" y="70.8">VD18</text>
<text x="188.8" y="67.2">VD16</text>
<text x="188.8" y="69">VD17</text>
<text x="188.8" y="70.8">VD18</text>
<text x="40" y="72.6">VD15</text>
<text x="40" y="74.3">VD16</text>
<text x="40" y="76.1">VD17</text>
<text x="40" y="77.9">VD18</text>
<text x="73.3" y="72.6">VD19</text>
<text x="73.3" y="74.3">VD20</text>
<text x="73.3" y="76.1">VD21</text>
<text x="73.3" y="77.9">VD22</text>
<text x="128.4" y="72.6">VD19</text>
<text x="128.4" y="74.3">VD20</text>
<text x="128.4" y="76.1">VD21</text>
<text x="128.4" y="77.9">VD22</text>
<text x="188.8" y="72.6">VD19</text>
<text x="188.8" y="74.3">VD20</text>
<text x="188.8" y="76.1">VD21</text>
<text x="188.8" y="77.9">VD22</text>
<text x="40" y="79.7">VD19</text>
<text x="40" y="81.4">VD20</text>
<text x="40" y="83.2">VD21</text>
<text x="73.3" y="79.7">VD23</text>
<text x="128.4" y="79.7">VD23</text>
<text x="188.8" y="79.7">VD23</text>
<text x="40" y="85">VD22</text>
<text x="40" y="86.8">VD23</text>
<text x="55.5" y="84.3">[1]</text>
<text x="59.1" y="86.1">[1]</text>
<text x="59.3" y="84.3">XpwmTOUT1</text>
<text x="62.6" y="89.6">[1]</text>
<text x="62.8" y="86.1">XEINT10</text>
<text x="66.4" y="89.6">DE</text>
<text x="112.4" y="84.3">[1]</text>
<text x="114.2" y="86.1">[1]</text>
<text x="116.2" y="84.3">XpwmTOUT1</text>
<text x="117.7" y="89.6">[1]</text>
<text x="117.9" y="86.1">XEINT10</text>
<text x="121.5" y="89.6">DE</text>
<text x="172.8" y="84.3">[1]</text>
<text x="174.6" y="86.1">[1]</text>
<text x="176.6" y="84.3">XpwmTOUT1</text>
<text x="178.2" y="89.6">[1]</text>
<text x="178.4" y="86.1">XEINT10</text>
<text x="181.9" y="89.6">DE</text>
<text x="59.1" y="95">[1]</text>
<text x="62.6" y="91.4">[1]</text>
<text x="62.6" y="93.2">[1]</text>
<text x="62.8" y="95">LCDCLK</text>
<text x="66.4" y="91.4">VS</text>
<text x="66.4" y="93.2">HS</text>
<text x="114.2" y="95">[1]</text>
<text x="117.7" y="91.4">[1]</text>
<text x="117.7" y="93.2">[1]</text>
<text x="117.9" y="95">LCDCLK</text>
<text x="121.5" y="91.4">VS</text>
<text x="121.5" y="93.2">HS</text>
<text x="174.6" y="95">[1]</text>
<text x="178.2" y="91.4">[1]</text>
<text x="178.2" y="93.2">[1]</text>
<text x="178.4" y="95">LCDCLK</text>
<text x="181.9" y="91.4">VS</text>
<text x="181.9" y="93.2">HS</text>
<text x="59.1" y="103.8">[1]</text>
<text x="59.1" y="107.4">[1]</text>
<text x="59.1" y="105.6">[1]</text>
<text x="62.8" y="103.8">Xi2cSCL2</text>
<text x="62.8" y="107.4">XEINT14</text>
<text x="62.8" y="105.6">Xi2cSDA2</text>
<text x="59.1" y="109.2">[1]</text>
<text x="62.8" y="109.2">XEINT15</text>
<text x="145.8" y="152.2">XmipiMDPCLK</text>
<text x="145.8" y="154">XmipiMDNCLK</text>
<text x="145.8" y="155.8">XmipiMDP0</text>
<text x="145.8" y="150.5">XEINT10</text>
<text x="154" y="150.5">[1]</text>
<text x="156" y="155.8">[1]</text>
<text x="158.3" y="152.2">[1]</text>
<text x="158.4" y="154">[1]</text>
<text x="145.8" y="157.6">XmipiMDN0</text>
<text x="145.8" y="159.3">XmipiMDP1</text>
<text x="145.8" y="161.1">XmipiMDN1</text>
<text x="156" y="159.3">[1]</text>
<text x="156.2" y="157.6">[1]</text>
<text x="156.2" y="161.1">[1]</text>
<text x="145.8" y="162.9">XmipiMDP2</text>
<text x="145.8" y="164.7">XmipiMDN2</text>
<text x="145.8" y="166.5">XmipiMDP3</text>
<text x="156" y="162.9">[1]</text>
<text x="156" y="166.5">[1]</text>
<text x="156.2" y="164.7">[1]</text>
<text x="98.9" y="171.4">[1,2,7]</text>
<text x="100.2" y="173.6">[1,2,7]</text>
<text x="103.7" y="170">[1]</text>
<text x="105.5" y="171.4">Xi2cSDA0</text>
<text x="106.7" y="173.6">Xi2cSCL0</text>
<text x="107.4" y="170">XEINT15</text>
<text x="145.8" y="173.6">Xi2cSCL2</text>
<text x="145.8" y="170">XEINT14</text>
<text x="145.8" y="171.8">Xi2cSDA2</text>
<text x="145.8" y="168.2">XmipiMDN3</text>
<text x="154" y="170">[1]</text>
<text x="154.7" y="173.6">[1]</text>
<text x="154.9" y="171.8">[1]</text>
<text x="156.2" y="168.2">[1]</text>
</g>
<g font-size="1.6" fill="#004080">
<text x="82.7" y="32.7">VDD5V_1</text>
<text x="82.7" y="34.5">VDD5V_2</text>
<text x="137.8" y="32.7">VDD5V_1</text>
<text x="137.8" y="34.5">VDD5V_2</text>
<text x="198.3" y="32.7">VDD5V_1</text>
<text x="198.3" y="34.5">VDD5V_2</text>
<text x="82.7" y="36.3">VD0</text>
<text x="82.7" y="38.1">VD1</text>
<text x="82.7" y="39.8">VD2</text>
<text x="82.7" y="41.6">VD3</text>
<text x="88.8" y="38.1">A</text>
<text x="88.8" y="41.6">B</text>
<text x="137.8" y="36.3">VD0</text>
<text x="137.8" y="38.1">VD1</text>
<text x="137.8" y="39.8">VD2</text>
<text x="137.8" y="41.6">VD3</text>
<text x="143.9" y="38.1">A</text>
<text x="143.9" y="41.6">B</text>
<text x="198.3" y="36.3">VD0</text>
<text x="198.3" y="38.1">VD1</text>
<text x="198.3" y="39.8">VD2</text>
<text x="198.3" y="41.6">VD3</text>
<text x="204.3" y="38.1">A</text>
<text x="204.3" y="41.6">B</text>
<text x="82.7" y="43.4">VD4</text>
<text x="82.7" y="45.2">VD5</text>
<text x="82.7" y="46.9">VD6</text>
<text x="137.8" y="43.4">VD4</text>
<text x="137.8" y="45.2">VD5</text>
<text x="137.8" y="46.9">VD6</text>
<text x="198.3" y="43.4">VD4</text>
<text x="198.3" y="45.2">VD5</text>
<text x="198.3" y="46.9">VD6</text>
<text x="82.7" y="48.7">VD7</text>
<text x="82.7" y="50.5">GND1</text>
<text x="82.7" y="52.3">VD8</text>
<text x="137.8" y="48.7">VD7</text>
<text x="137.8" y="50.5">GND1</text>
<text x="137.8" y="52.3">VD8</text>
<text x="198.3" y="48.7">VD7</text>
<text x="198.3" y="50.5">GND1</text>
<text x="198.3" y="52.3">VD8</text>
<text x="82.7" y="54.1">VD9</text>
<text x="82.7" y="55.8">VD10</text>
<text x="82.7" y="57.6">VD11</text>
<text x="82.7" y="59.4">VD12</text>
<text x="137.8" y="54.1">VD9</text>
<text x="137.8" y="55.8">VD10</text>
<text x="137.8" y="57.6">VD11</text>
<text x="137.8" y="59.4">VD12</text>
<text x="198.3" y="54.1">VD9</text>
<text x="198.3" y="55.8">VD10</text>
<text x="198.3" y="57.6">VD11</text>
<text x="198.3" y="59.4">VD12</text>
<text x="82.7" y="61.2">VD13</text>
<text x="82.7" y="62.9">VD14</text>
<text x="82.7" y="64.7">VD15</text>
<text x="137.8" y="61.2">VD13</text>
<text x="137.8" y="62.9">VD14</text>
<text x="137.8" y="64.7">VD15</text>
<text x="198.3" y="61.2">VD13</text>
<text x="198.3" y="62.9">VD14</text>
<text x="198.3" y="64.7">VD15</text>
<text x="82.7" y="66.5">GND2</text>
<text x="82.7" y="68.3">VD16</text>
<text x="82.7" y="70.1">VD17</text>
<text x="82.7" y="71.8">VD18</text>
<text x="137.8" y="66.5">GND2</text>
<text x="137.8" y="68.3">VD16</text>
<text x="137.8" y="70.1">VD17</text>
<text x="137.8" y="71.8">VD18</text>
<text x="198.3" y="66.5">GND2</text>
<text x="198.3" y="68.3">VD16</text>
<text x="198.3" y="70.1">VD17</text>
<text x="198.3" y="71.8">VD18</text>
<text x="82.7" y="73.6">VD19</text>
<text x="82.7" y="75.4">VD20</text>
<text x="82.7" y="77.2">VD21</text>
<text x="137.8" y="73.6">VD19</text>
<text x="137.8" y="75.4">VD20</text>
<text x="137.8" y="77.2">VD21</text>
<text x="198.3" y="73.6">VD19</text>
<text x="198.3" y="75.4">VD20</text>
<text x="198.3" y="77.2">VD21</text>
<text x="82.7" y="79">VD22</text>
<text x="82.7" y="80.7">VD23</text>
<text x="82.7" y="82.5">GND3</text>
<text x="137.8" y="79">VD22</text>
<text x="137.8" y="80.7">VD23</text>
<text x="137.8" y="82.5">GND3</text>
<text x="198.3" y="79">VD22</text>
<text x="198.3" y="80.7">VD23</text>
<text x="198.3" y="82.5">GND3</text>
<text x="82.7" y="84.3">TOUT1</text>
<text x="82.7" y="86.1">EINT10</text>
<text x="82.7" y="87.8">nRESET</text>
<text x="82.7" y="89.6">VDEN</text>
<text x="137.8" y="84.3">TOUT1</text>
<text x="137.8" y="86.1">EINT10</text>
<text x="137.8" y="87.8">nRESET</text>
<text x="137.8" y="89.6">VDEN</text>
<text x="198.3" y="84.3">TOUT1</text>
<text x="198.3" y="86.1">EINT10</text>
<text x="198.3" y="87.8">nRESET</text>
<text x="198.3" y="89.6">VDEN</text>
<text x="82.7" y="91.4">VSYNC</text>
<text x="82.7" y="93.2">HSYNC</text>
<text x="82.7" y="95">VCLK</text>
<text x="137.8" y="91.4">VSYNC</text>
<text x="137.8" y="93.2">HSYNC</text>
<text x="137.8" y="95">VCLK</text>
<text x="198.3" y="91.4">VSYNC</text>
<text x="198.3" y="93.2">HSYNC</text>
<text x="198.3" y="95">VCLK</text>
<text x="82.7" y="96.7">GND4</text>
<text x="82.7" y="98.5">GND5</text>
<text x="82.7" y="100.3">GND6</text>
<text x="137.8" y="96.7">NC1</text>
<text x="137.8" y="98.5">NC2</text>
<text x="137.8" y="100.3">NC3</text>
<text x="198.3" y="96.7">NC1</text>
<text x="198.3" y="98.5">NC2</text>
<text x="198.3" y="100.3">NC3</text>
<text x="82.7" y="102.1">GND7</text>
<text x="82.7" y="103.8">SCL1</text>
<text x="82.7" y="105.6">SDA1</text>
<text x="82.7" y="107.4">EINT14</text>
<text x="137.8" y="102.1">NC4</text>
<text x="198.3" y="102.1">NC4</text>
<text x="82.7" y="109.2">EINT15</text>
<text x="82.7" y="111">GND8</text>
</g>
<g font-size="1.6" fill="#000080">
<text x="136.9" y="106.3">LCD2</text>
<text x="199.2" y="106.3">LCD3</text>
<text x="81.8" y="115.2">LCD1</text>
<text x="126.3" y="143.7">CON13</text>
</g>
<g font-size="1.3">
<text x="30.8" y="1.3">5</text>
<text x="88.9" y="1.3">4</text>
<text x="146.9" y="1.3">3</text>
<text x="205" y="1.3">2</text>
<text x="263.1" y="1.3">1</text>
<text x=".5" y="28.4">D</text>
<text x="292.6" y="28.4">D</text>
<text x=".5" y="79.5">C</text>
<text x="292.6" y="79.5">C</text>
<text x=".5" y="130.6">B</text>
<text x="292.6" y="130.6">B</text>
<text x=".5" y="181.7">A</text>
<text x="292.6" y="181.7">A</text>
<text x="30.8" y="207.4">5</text>
<text x="88.9" y="207.4">4</text>
<text x="146.9" y="207.4">3</text>
<text x="205" y="207.4">2</text>
<text x="263.1" y="207.4">1</text>
</g>
</svg>
